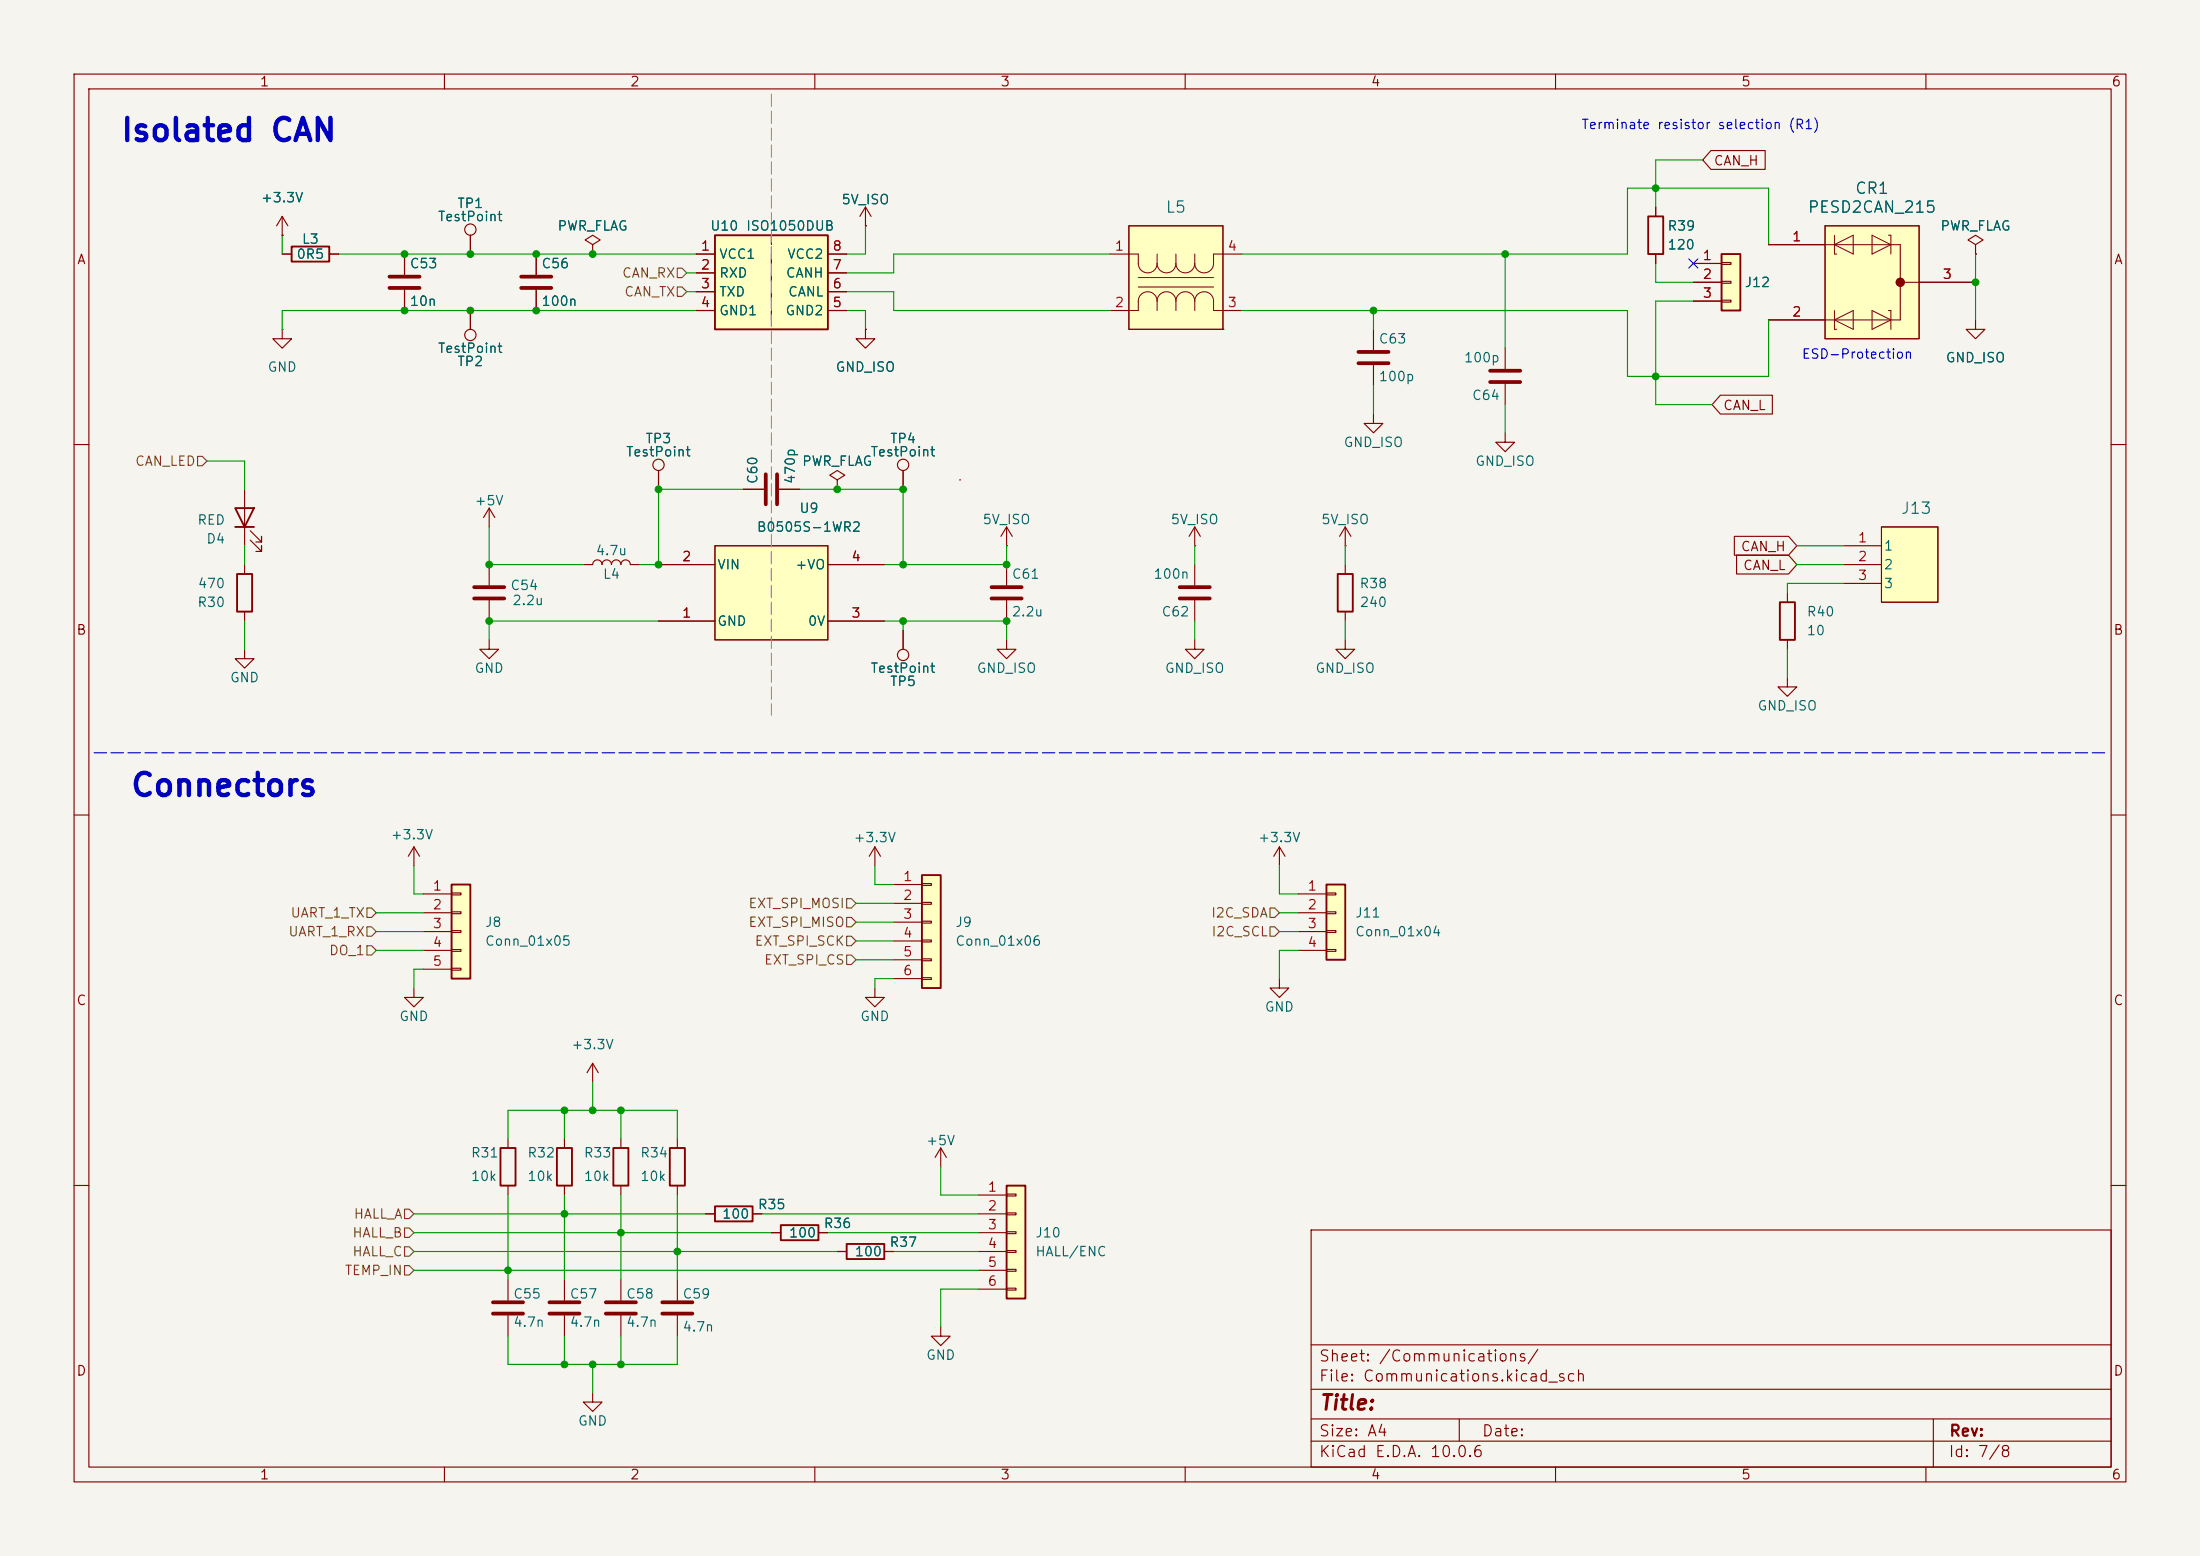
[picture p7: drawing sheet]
<svg xmlns="http://www.w3.org/2000/svg" width="297mm" height="210mm" viewBox="0 0 297 210" stroke-linecap="round" stroke-linejoin="round" font-family="sans-serif">
<path d="M0 0h297v210h-297z" fill="#f5f4ef" stroke="#f5f4ef" stroke-width=".14"/>
<g fill="none" stroke="#840000" stroke-width=".15">
<path d="M10 10h277v190h-277zM12 12h273v186h-273zM60 10v2M110 10v2M160 10v2M210 10v2M260 10v2M38.1 31.8h.1M38.1 34.3h1.3M38.1 29.2l-.8 1.3M38.1 29.2l.8 1.3M38.1 29.2v2.6"/>
<path d="M44.4 34.3h1.3M54.6 34.3v2.8M54.6 39.1v2.8M63.5 31.8v2.5M72.4 34.3v2.8M72.4 39.1v2.8M80 33l1-.6-1-.6-1 .6 1 .6v1.3M80 34.3h.1M116.8 30.5h.1M116.8 27.9l-.7 1.3M116.8 27.9l.8 1.3M116.8 27.9v2.6"/>
<path d="M63.5 41.9v2.6M116.8 44.5v1.2h1.3l-1.3 1.3-1.2-1.3h1.2M116.8 44.5h.1M10 60h2M33 76.2v1.3M78.7 76.2h1.3a.64 .64 0 0 1 .6-.6 .64 .64 0 0 1 .7 .6 .64 .64 0 0 1 .6-.6 .64 .64 0 0 1 .6 .6 .64 .64 0 0 1 .7-.6 .64 .64 0 0 1 .6 .6 .64 .64 0 0 1 .7-.6 .64 .64 0 0 1 .6 .6h1.3M100.3 66h2.8M105.2 66h2.7M113 64.8l1-.7-1-.6-1 .6 1 .7v1.2M113 66h.1M135.9 73.7h.1M135.9 71.1l-.8 1.3"/>
<path d="M135.9 71.1l.8 1.3M135.9 71.1v2.6M135.9 76.2v2.8M285 60h2M33 82.6v1.2M135.9 86.4v1.2h1.3l-1.3 1.3-1.3-1.3h1.3M135.9 81v2.8M10 110h2M55.9 114.3l-.8 1.3M55.9 114.3l.7 1.3M55.9 114.3v2.5M118.1 114.3l-.8 1.3"/>
<path d="M118.1 114.3l.8 1.3M118.1 114.3v2.5M285 110h2M91.4 153.7v1.2M10 160h2M91.4 160v1.3M91.4 172.7v2.8M91.4 177.5v2.8M95.2 163.8h1.3M101.6 163.8h1.3M104.1 166.4h1.3M110.5 166.4h1.3"/>
<path d="M113 168.9h1.3M119.4 168.9h1.2M177 166h108v32h-108zM285 160h2M60 198v2M80 188v1.2h1.3l-1.3 1.3-1.3-1.3h1.3M110 198v2M160 198v2M177 194.5h108M177 191.5h108M177 187.5h108M177 181.5h108"/>
<path d="M197 191.5v3M210 198v2M260 198v2M261 191.5v6.5"/>
<circle cx="63.5" cy="31" r=".76"/>
<circle cx="63.5" cy="45.2" r=".76"/>
</g>
<path d="M39.4 33.3h5v2h-5zM32 77.5h2v5.1h-2zM90.4 154.9h2.1v5.1h-2.1zM96.5 162.8h5.1v2h-5.1zM105.4 165.4h5.1v2h-5.1zM114.3 167.9h5.1v2h-5.1z" fill="none" stroke="#840000" stroke-width=".25"/>
<path d="M52.6 37.3h4M52.6 38.9h4M70.4 37.3h4M70.4 38.9h4M103.4 64v4.1M104.9 64v4.1M133.9 79.2h4M133.9 80.8h4M89.4 175.8h4.1M89.4 177.3h4.1" fill="none" stroke="#840000" stroke-width=".51"/>
<path d="M152.4 30.5h12.7v14h-12.7z" fill="#ffffc2"/>
<g fill="none" stroke="#840000" stroke-width=".14">
<path d="M152.4 34.3h1.3v1.3a1.27 1.27 0 0 0 1.2 1.2 1.27 1.27 0 0 0 1.3-1.2M152.4 30.5h12.7v14h-12.7zM153.7 37.5h10.1M153.7 38.7h10.1M156.2 35.6a1.27 1.27 0 0 0 1.3 1.2 1.27 1.27 0 0 0 1.2-1.2M156.2 34.3v1.3M158.7 35.6a1.27 1.27 0 0 0 1.3 1.2 1.27 1.27 0 0 0 1.3-1.2M158.7 34.3v1.3M161.3 34.3v1.3M165.1 34.3h-1.3v1.3a1.27 1.27 0 0 1-1.2 1.2 1.27 1.27 0 0 1-1.3-1.2M156.2 40.6a1.27 1.27 0 0 0-1.3-1.2 1.27 1.27 0 0 0-1.2 1.2v1.3h-1.3M156.2 40.6a1.27 1.27 0 0 1 1.3-1.2 1.27 1.27 0 0 1 1.2 1.2"/>
<path d="M156.2 40.6v1.3M158.7 40.6a1.27 1.27 0 0 1 1.3-1.2 1.27 1.27 0 0 1 1.3 1.2M158.7 40.6v1.3M161.3 40.6a1.27 1.27 0 0 1 1.3-1.2 1.27 1.27 0 0 1 1.2 1.2v1.3h1.3M161.3 40.6v1.3"/>
</g>
<path d="M149.9 34.3h2.5M152.4 30.5h12.7v14h-12.7zM165.1 34.3h2.5M149.9 41.9h2.5M165.1 44.5h.1M165.1 41.9h2.5M83.8 172.7v2.8M83.8 177.5v2.8" fill="none" stroke="#840000" stroke-width=".15"/>
<path d="M81.8 175.8h4.1M81.8 177.3h4.1" fill="none" stroke="#840000" stroke-width=".51"/>
<path d="M61 119.4h2.5v12.7h-2.5z" fill="#ffffc2"/>
<path d="M31.7 68.6h2.6l-1.3 2.5zM31.7 71.1h2.6M61 119.4h2.5v12.7h-2.5zM82.8 154.9h2v5.1h-2z" fill="none" stroke="#840000" stroke-width=".25"/>
<g fill="none" stroke="#840000" stroke-width=".15">
<path d="M33 66v7.7M33.8 72.9l1.5 1.5v-.7v.7h-.8M33.8 71.6l1.5 1.6v-.8v.8h-.8M88.9 63.5v2.5M161.3 73.7h.1M161.3 71.1l-.8 1.3M161.3 71.1l.8 1.3M161.3 71.1v2.6M55.9 133.4v1.2h1.2l-1.2 1.3-1.3-1.3h1.3M57.1 120.7h3.9M57.1 123.2h3.9M57.1 125.7h3.9"/>
<path d="M57.1 128.3h3.9M57.1 130.8h3.9M61 120.5h1.2v.3h-1.2zM61 123.1h1.2v.2h-1.2zM61 125.6h1.2v.3h-1.2zM61 128.1h1.2v.3h-1.2zM61 130.7h1.2v.2h-1.2zM80 143.5l-.8 1.3M80 143.5l.8 1.3M80 143.5v2.6M83.8 153.7v1.2M127 154.9l-.8 1.3"/>
<path d="M127 154.9l.8 1.3M127 154.9v2.6M83.8 160v1.3M127 179.1v1.2h1.3l-1.3 1.3-1.3-1.3h1.3"/>
<circle cx="88.9" cy="62.7" r=".76"/>
</g>
<path d="M135.9 160h2.5v15.3h-2.5z" fill="#ffffc2"/>
<path d="M67.6 154.9h2v5.1h-2zM75.2 154.9h2v5.1h-2zM135.9 160h2.5v15.3h-2.5z" fill="none" stroke="#840000" stroke-width=".25"/>
<g fill="none" stroke="#840000" stroke-width=".15">
<path d="M38.1 44.5v1.2h1.3l-1.3 1.3-1.3-1.3h1.3M38.1 44.5h.1M66 68.6v2.5M66 76.2v2.8M66 68.6l-.7 1.3M66 68.6l.8 1.3M66 86.4v1.2h1.3l-1.3 1.3-1.2-1.3h1.2M66 81v2.8M118.1 133.4v1.2h1.3l-1.3 1.3-1.3-1.3h1.3M68.6 153.7v1.2M76.2 153.7v1.2M68.6 160v1.3"/>
<path d="M68.6 172.7v2.8M68.6 177.5v2.8M76.2 160v1.3M76.2 172.7v2.8M76.2 177.5v2.8M132.1 161.3h3.8M132.1 163.8h3.8M132.1 166.4h3.8M132.1 168.9h3.8M132.1 171.5h3.8M132.1 174h3.8M135.9 161.2h1.3v.2h-1.3z"/>
<path d="M135.9 163.7h1.3v.3h-1.3zM135.9 166.2h1.3v.3h-1.3zM135.9 168.8h1.3v.2h-1.3zM135.9 171.3h1.3v.3h-1.3zM135.9 173.9h1.3v.2h-1.3z"/>
</g>
<path d="M64 79.2h4.1M64 80.8h4.1M66.5 175.8h4.1M66.5 177.3h4.1M74.2 175.8h4M74.2 177.3h4" fill="none" stroke="#840000" stroke-width=".51"/>
<path d="M96.5 73.7h15.3v12.7h-15.3z" fill="#ffffc2"/>
<path d="M96.5 73.7h15.3" fill="none" stroke="#ffffc2" stroke-width=".14"/>
<path d="M96.5 73.7h15.3v12.7h-15.3z" fill="none" stroke="#840000" stroke-width=".14"/>
<path d="M88.9 76.2h7.6M96.5 73.7h15.3v12.7h-15.3zM111.8 76.2h7.6M129.5 64.8h.1M88.9 83.8h7.6M111.8 83.8h7.6" fill="none" stroke="#840000" stroke-width=".15"/>
<path d="M96.5 31.8h15.3v12.7h-15.3z" fill="#ffffc2"/>
<path d="M96.5 31.8h15.3v12.7h-15.3z" fill="none" stroke="#840000" stroke-width=".25"/>
<g fill="none" stroke="#840000" stroke-width=".15">
<path d="M94 34.3h2.5M94 36.8h2.5M94 39.4h2.5M104.1 31.8v1.2M104.1 34.3v1.3M104.1 36.8v1.3M104.1 39.4v1.2M111.8 34.3h2.5M111.8 36.8h2.5M111.8 39.4h2.5M94 41.9h2.5M104.1 41.9v1.3"/>
<path d="M111.8 41.9h2.5M33 87.6v1.3h1.3l-1.3 1.3-1.3-1.3h1.3"/>
</g>
<path d="M124.5 118.1h2.5v15.3h-2.5z" fill="#ffffc2"/>
<path d="M124.5 118.1h2.5v15.3h-2.5z" fill="none" stroke="#840000" stroke-width=".25"/>
<g fill="none" stroke="#840000" stroke-width=".15">
<path d="M121.9 63.5v2.5M121.9 85.1v2.5M120.6 119.4h3.9M124.5 119.3h1.2v.2h-1.2zM120.6 121.9h3.9M120.6 124.5h3.9M120.6 127h3.9M120.6 129.5h3.9M120.6 132.1h3.9M124.5 121.8h1.2v.2h-1.2zM124.5 124.3h1.2v.3h-1.2zM124.5 126.9h1.2v.2h-1.2z"/>
<path d="M124.5 129.4h1.2v.3h-1.2zM124.5 132h1.2v.2h-1.2z"/>
<circle cx="121.9" cy="62.7" r=".76"/>
<circle cx="121.9" cy="88.4" r=".76"/>
</g>
<path d="M232.4 34.3h2.5v7.6h-2.5z" fill="#ffffc2"/>
<path d="M222.5 29.2h2v5.1h-2zM232.4 34.3h2.5v7.6h-2.5zM240.3 81.3h2v5.1h-2z" fill="none" stroke="#840000" stroke-width=".25"/>
<path d="M223.5 27.9v1.3M223.5 34.3v1.3M228.6 35.6h3.8M228.6 38.1h3.8M232.4 35.4h1.3v.3h-1.3zM232.4 38h1.3v.2h-1.3zM228.6 40.6h3.8M232.4 40.5h1.3v.3h-1.3zM241.3 80v1.3M241.3 86.4v1.2" fill="none" stroke="#840000" stroke-width=".15"/>
<path d="M254 71.1h7.6v10.2h-7.6z" fill="#ffffc2"/>
<path d="M254 71.1h7.6v10.2h-7.6z" fill="none" stroke="#840000" stroke-width=".14"/>
<path d="M248.9 73.7h5.1M248.9 76.2h5.1M248.9 78.7h5.1M254 71.1h7.6v10.2h-7.6z" fill="none" stroke="#840000" stroke-width=".15"/>
<path d="M246.4 30.5h12.7v15.2h-12.7z" fill="#ffffc2"/>
<path d="M246.4 30.5h12.7v15.2h-12.7zM246.4 33h10.1v10.2h-10.1M247.6 33l2.6-1.2v2.5zM247.6 31.8v2.5h.4M252.7 31.8l2.6 1.2-2.6 1.3zM255 31.8h.3v2.5M256.5 38.1h2.6M247.6 41.9v2.6h.4M247.6 43.2l2.6-1.3v2.6zM252.7 41.9l2.6 1.3-2.6 1.3zM255 41.9h.3v2.6" fill="none" stroke="#840000" stroke-width=".14"/>
<circle cx="256.5" cy="38.1" r=".38" fill="#840000" stroke="#840000" stroke-width=".51"/>
<g fill="none" stroke="#840000" stroke-width=".15">
<path d="M238.8 33h7.6M246.4 30.5h12.7v15.2h-12.7zM259.1 38.1h7.6M203.2 58.4v1.3h1.3l-1.3 1.3-1.3-1.3h1.3M203.2 47v2.8M203.2 51.8v2.8M238.8 43.2h7.6M161.3 76.2v2.8M181.6 73.7h.1M181.6 71.1v2.6M181.6 76.2v1.3M181.6 71.1l-.8 1.3"/>
<path d="M181.6 71.1l.8 1.3M161.3 81v2.8M181.6 86.4v1.2h1.3l-1.3 1.3-1.3-1.3h1.3M181.6 82.6v1.2M172.7 132.1v1.3h1.3l-1.3 1.2-1.3-1.2h1.3"/>
</g>
<path d="M201.2 51.6h4M201.2 50h4M159.3 79.2h4M159.3 80.8h4" fill="none" stroke="#840000" stroke-width=".51"/>
<path d="M180.6 77.5h2v5.1h-2z" fill="none" stroke="#840000" stroke-width=".25"/>
<path d="M179.1 119.4h2.5v10.1h-2.5z" fill="#ffffc2"/>
<path d="M179.1 119.4h2.5v10.1h-2.5z" fill="none" stroke="#840000" stroke-width=".25"/>
<g fill="none" stroke="#840000" stroke-width=".15">
<path d="M38.1 31.8h.1M38.1 34.3h1.3M44.4 34.3h1.3M54.6 34.3v2.8M54.6 39.1v2.8M63.5 31.8v2.5M72.4 34.3v2.8M72.4 39.1v2.8M80 34.3h.1M94 34.3h2.5M94 36.8h2.5M94 39.4h2.5"/>
<path d="M111.8 34.3h2.5M111.8 36.8h2.5M111.8 39.4h2.5M116.8 30.5h.1M223.5 27.9v1.3M223.5 34.3v1.3M228.6 35.6h3.8M228.6 38.1h3.8M231 20.3h7.3v2.6h-7.3l-1.1-1.3zM238.8 33h7.6M259.1 38.1h7.6M266.7 33l1-.6-1-.6-1 .6 1 .6v1.3"/>
<path d="M266.7 34.3h.1M63.5 41.9v2.6M94 41.9h2.5M111.8 41.9h2.5M116.8 44.5h.1M185.4 55.9v1.3h1.3l-1.3 1.2-1.3-1.2h1.3M185.4 44.5v2.7M185.4 49.3v2.8M228.6 40.6h3.8M232.3 53.3h7v2.6h-7l-1.2-1.3zM238.8 43.2h7.6M266.7 43.2v1.3h1.3l-1.3 1.2-1.3-1.2h1.3"/>
<path d="M88.9 63.5v2.5M88.9 76.2h7.6M100.3 66h2.8M105.2 66h2.7M111.8 76.2h7.6M113 66h.1M121.9 63.5v2.5M234.1 72.4h7.4l1.1 1.3-1.1 1.2h-7.4zM234.4 74.9h7.1l1.1 1.3-1.1 1.3h-7.1zM88.9 83.8h7.6M111.8 83.8h7.6M121.9 85.1v2.5"/>
<path d="M161.3 86.4v1.2h1.3l-1.3 1.3-1.3-1.3h1.3M241.3 91.4v1.3h1.3l-1.3 1.3-1.3-1.3h1.3M172.7 114.3l-.7 1.3M172.7 114.3l.8 1.3M172.7 114.3v2.5M175.3 120.7h3.8M175.3 123.2h3.8M175.3 125.7h3.8M175.3 128.3h3.8M179.1 120.5h1.2v.3h-1.2zM179.1 123.1h1.2v.2h-1.2zM179.1 125.6h1.2v.3h-1.2z"/>
<path d="M179.1 128.1h1.2v.3h-1.2zM95.2 163.8h1.3M101.6 163.8h1.3M104.1 166.4h1.3M110.5 166.4h1.3M113 168.9h1.3M119.4 168.9h1.2"/>
</g>
<path d="M183.4 47.5h4.1M183.4 49h4.1" fill="none" stroke="#840000" stroke-width=".51"/>
<g fill="none" stroke="#725600" stroke-width=".15">
<path d="M91.4 36.2h.7l.6 .6-.6 .7h-.7zM91.4 38.7h.7l.6 .7-.6 .6h-.7zM26.7 61.6h.6l.6 .6-.6 .7h-.6zM49.5 125.1h.7l.6 .6-.6 .7h-.7zM49.5 122.6h.7l.6 .6-.6 .6h-.7zM49.5 127.6h.7l.6 .7-.6 .6h-.7zM114.3 121.3h.6l.7 .6-.7 .7h-.6zM114.3 123.8h.6l.7 .7-.7 .6h-.6zM114.3 126.4h.6l.7 .6-.7 .6h-.6zM114.3 128.9h.6l.7 .6-.7 .7h-.6zM171.4 125.1h.7l.6 .6-.6 .7h-.7zM171.4 122.6h.7l.6 .6-.6 .6h-.7z"/>
<path d="M54.6 170.8h.6l.7 .7-.7 .6h-.6zM54.6 163.2h.6l.7 .6-.7 .7h-.6zM54.6 165.7h.6l.7 .7-.7 .6h-.6zM54.6 168.3h.6l.7 .6-.7 .6h-.6z"/>
</g>
<path d="M104.1 12.7v83.8" fill="none" stroke="#ff32b7" stroke-width=".15" stroke-dasharray="1.7 .6"/>
<path d="M12.7 101.6h271.8" fill="none" stroke="#0000c2" stroke-width=".15" stroke-dasharray="1.7 .6"/>
<g fill="none" stroke="#009600" stroke-width=".15">
<path d="M38.1 31.8v2.5M45.7 34.3h48.3M92.7 36.8h1.3M92.7 39.4h1.3M114.3 39.4h6.3v2.5h29.3M116.8 30.5v3.8h-2.5M149.9 34.3h-29.3v2.5h-6.3M203.2 34.3v12.7M223.5 35.6v2.5h5.1M229.9 21.6h-6.4v6.3M238.8 33v-7.6h-19.1v8.9h-52.1M266.7 34.3v8.9"/>
<path d="M94 41.9h-55.9v2.6M114.3 41.9h2.5v2.6M167.6 41.9h52.1v8.9h19.1v-7.6M185.4 41.9v2.6M185.4 52.1v3.8M203.2 54.6v3.8M228.6 40.6h-5.1v14h7.6M27.9 62.2h5.1v3.8M33 73.7v2.5M66 71.1v5.1h12.7M100.3 66h-11.4v10.2h-2.5M107.9 66h14v10.2"/>
<path d="M135.9 73.7v2.5h-16.5M161.3 73.7v2.5M181.6 73.7v2.5M242.6 76.2h6.3M242.6 73.7h6.3M248.9 78.7h-7.6v1.3M33 83.8v3.8M88.9 83.8h-22.9v2.6M119.4 83.8h16.5v2.6M121.9 83.8v1.3M161.3 83.8v2.6M181.6 83.8v2.6"/>
<path d="M241.3 87.6v3.8M55.9 116.8v3.9h1.2M118.1 116.8v2.6h2.5M172.7 116.8v3.9h2.6M50.8 123.2h6.3M50.8 128.3h6.3M50.8 125.7h6.3M57.1 130.8h-1.2v2.6M115.6 129.5h5M115.6 124.5h5M115.6 121.9h5M115.6 127h5"/>
<path d="M120.6 132.1h-2.5v1.3M172.7 123.2h2.6M172.7 125.7h2.6M175.3 128.3h-2.6v3.8M68.6 153.7v-3.8h22.8v3.8M76.2 149.9v3.8M80 146.1v3.8M83.8 149.9v3.8M127 157.5v3.8h5.1M55.9 163.8h39.3M55.9 166.4h48.2M55.9 168.9h57.1"/>
<path d="M55.9 171.5h76.2M68.6 161.3v11.4M76.2 161.3v11.4M83.8 161.3v11.4M91.4 161.3v11.4M102.9 163.8h29.2M111.8 166.4h20.3M120.6 168.9h11.5M132.1 174h-5.1v5.1M68.6 180.3v3.9h22.8v-3.9M76.2 180.3v3.9M80 184.2v3.8"/>
<path d="M83.8 180.3v3.9"/>
</g>
<path d="M228 35l1.2 1.2M229.2 35l-1.2 1.2" fill="none" stroke="#000084" stroke-width=".15"/>
<g fill="#009600" stroke="#009600" stroke-width=".14">
<circle cx="54.6" cy="34.3" r=".46"/>
<circle cx="54.6" cy="41.9" r=".46"/>
<circle cx="80" cy="34.3" r=".46"/>
<circle cx="72.4" cy="34.3" r=".46"/>
<circle cx="63.5" cy="41.9" r=".46"/>
<circle cx="72.4" cy="41.9" r=".46"/>
<circle cx="63.5" cy="34.3" r=".46"/>
<circle cx="76.2" cy="184.2" r=".46"/>
<circle cx="83.8" cy="184.2" r=".46"/>
<circle cx="80" cy="184.2" r=".46"/>
<circle cx="83.8" cy="149.9" r=".46"/>
<circle cx="80" cy="149.9" r=".46"/>
<circle cx="83.8" cy="166.4" r=".46"/>
<circle cx="76.2" cy="149.9" r=".46"/>
<circle cx="76.2" cy="163.8" r=".46"/>
<circle cx="68.6" cy="171.5" r=".46"/>
<circle cx="91.4" cy="168.9" r=".46"/>
<circle cx="66" cy="76.2" r=".46"/>
<circle cx="66" cy="83.8" r=".46"/>
<circle cx="135.9" cy="83.8" r=".46"/>
<circle cx="135.9" cy="76.2" r=".46"/>
<circle cx="121.9" cy="76.2" r=".46"/>
<circle cx="121.9" cy="66" r=".46"/>
<circle cx="121.9" cy="83.8" r=".46"/>
<circle cx="223.5" cy="25.4" r=".46"/>
<circle cx="223.5" cy="50.8" r=".46"/>
<circle cx="266.7" cy="38.1" r=".46"/>
<circle cx="203.2" cy="34.3" r=".46"/>
<circle cx="185.4" cy="41.9" r=".46"/>
<circle cx="88.9" cy="66" r=".46"/>
<circle cx="88.9" cy="76.2" r=".46"/>
<circle cx="113" cy="66" r=".46"/>
</g>
<g font-size="3" fill="#0000c2">
<text x="16.2" y="19.8">Isolated CAN</text>
<text x="17.5" y="108.2">Connectors</text>
</g>
<text font-size="2" fill="#840000" x="178" y="190.8">Title:</text>
<g font-size="1.5" fill="#006464">
<text x="157.3" y="29.1">L5</text>
<text x="243.9" y="29.1">PESD2CAN_215</text>
<text x="250.3" y="26.6">CR1</text>
<text x="256.5" y="69.7">J13</text>
</g>
<g font-size="1.5" fill="#840000">
<text x="178" y="184.1">Sheet: /Communications/</text>
<text x="178" y="186.8">File: Communications.kicad_sch</text>
<text x="178" y="197">KiCad E.D.A. 10.0.6</text>
<text x="178" y="194.2">Size: A4</text>
<text x="200" y="194.2">Date:</text>
<text x="263" y="197">Id: 7/8</text>
<text x="263" y="194.2">Rev:</text>
</g>
<g font-size="1.3" fill="#840000">
<text x="35" y="12">1</text>
<text x="85" y="12">2</text>
<text x="135" y="12">3</text>
<text x="185" y="12">4</text>
<text x="235" y="12">5</text>
<text x="285" y="12">6</text>
<text x="231.3" y="22.6">CAN_H</text>
<text x="10.3" y="36">A</text>
<text x="285.3" y="36">A</text>
<text x="232.5" y="55.7">CAN_L</text>
<text x="234.9" y="74.7">CAN_H</text>
<text x="235.2" y="77.3">CAN_L</text>
<text x="10.2" y="86">B</text>
<text x="285.2" y="86">B</text>
<text x="10.2" y="136">C</text>
<text x="285.2" y="136">C</text>
<text x="10.2" y="186">D</text>
<text x="285.2" y="186">D</text>
<text x="35" y="200">1</text>
<text x="85" y="200">2</text>
<text x="135" y="200">3</text>
<text x="185" y="200">4</text>
<text x="235" y="200">5</text>
<text x="285" y="200">6</text>
</g>
<g font-size="1.3" fill="#0000c2">
<text x="213.4" y="17.8">Terminate resistor selection (R1)</text>
<text x="243.2" y="48.7">ESD-Protection</text>
</g>
<g font-size="1.3" fill="#006464">
<text x="35.1" y="27.6">+3.3V</text>
<text x="61.6" y="28.4">TP1</text>
<text x="113.5" y="27.9">5V_ISO</text>
<text x="39.9" y="35.3">0R5</text>
<text x="40.7" y="33.2">L3</text>
<text x="59" y="30.2">TestPoint</text>
<text x="75.2" y="31.4">PWR_FLAG</text>
<text x="95.8" y="31.4">U10 ISO1050DUB</text>
<text x="97" y="35.3">VCC1</text>
<text x="106.2" y="35.3">VCC2</text>
<text x="225" y="31.4">R39</text>
<text x="225" y="34">120</text>
<text x="261.9" y="31.4">PWR_FLAG</text>
<text x="55.2" y="36.5">C53</text>
<text x="55.2" y="41.6">10n</text>
<text x="73" y="36.5">C56</text>
<text x="73" y="41.6">100n</text>
<text x="97" y="37.8">RXD</text>
<text x="97" y="40.3">TXD</text>
<text x="106" y="37.8">CANH</text>
<text x="106.3" y="40.3">CANL</text>
<text x="235.4" y="39.1">J12</text>
<text x="59" y="48">TestPoint</text>
<text x="97" y="42.9">GND1</text>
<text x="105.9" y="42.9">GND2</text>
<text x="186" y="46.7">C63</text>
<text x="36" y="50.5">GND</text>
<text x="61.6" y="49.7">TP2</text>
<text x="112.7" y="50.5">GND_ISO</text>
<text x="186" y="51.8">100p</text>
<text x="197.5" y="49.2">100p</text>
<text x="262.6" y="49.2">GND_ISO</text>
<text x="198.6" y="54.3">C64</text>
<text x="84.4" y="61.9">TestPoint</text>
<text x="87" y="60.1">TP3</text>
<text x="102.6" y="65.4" transform="rotate(-90 102.6 65.4)">C60</text>
<text x="107.6" y="65.4" transform="rotate(-90 107.6 65.4)">470p</text>
<text x="108.2" y="63.2">PWR_FLAG</text>
<text x="117.4" y="61.9">TestPoint</text>
<text x="120.1" y="60.1">TP4</text>
<text x="181.3" y="60.7">GND_ISO</text>
<text x="199.1" y="63.2">GND_ISO</text>
<text x="26.6" y="71.1">RED</text>
<text x="64" y="68.5">+5V</text>
<text x="107.8" y="69.5">U9</text>
<text x="132.6" y="71.1">5V_ISO</text>
<text x="158" y="71.1">5V_ISO</text>
<text x="178.3" y="71.1">5V_ISO</text>
<text x="27.8" y="73.7">D4</text>
<text x="80.3" y="75.3">4.7u</text>
<text x="96.7" y="77.2">VIN</text>
<text x="102.1" y="72.1">B0505S-1WR2</text>
<text x="107.3" y="77.2">+VO</text>
<text x="254.2" y="74.6">1</text>
<text x="254.2" y="77.2">2</text>
<text x="26.6" y="82.2">R30</text>
<text x="26.6" y="79.7">470</text>
<text x="68.8" y="80">C54</text>
<text x="69.1" y="82">2.2u</text>
<text x="81.3" y="78.4">L4</text>
<text x="136.5" y="78.4">C61</text>
<text x="136.5" y="83.5">2.2u</text>
<text x="155.6" y="78.4">100n</text>
<text x="156.7" y="83.5">C62</text>
<text x="183.4" y="79.7">R38</text>
<text x="183.5" y="82.2">240</text>
<text x="243.8" y="83.5">R40</text>
<text x="254.2" y="79.7">3</text>
<text x="96.7" y="84.8">GND</text>
<text x="109" y="84.8">0V</text>
<text x="243.8" y="86.1">10</text>
<text x="31" y="92.4">GND</text>
<text x="64" y="91.1">GND</text>
<text x="117.4" y="91.1">TestPoint</text>
<text x="120.1" y="92.9">TP5</text>
<text x="131.8" y="91.1">GND_ISO</text>
<text x="157.2" y="91.1">GND_ISO</text>
<text x="177.5" y="91.1">GND_ISO</text>
<text x="237.2" y="96.2">GND_ISO</text>
<text x="52.7" y="113.6">+3.3V</text>
<text x="115.1" y="114">+3.3V</text>
<text x="169.8" y="114">+3.3V</text>
<text x="65.4" y="125.4">J8</text>
<text x="128.9" y="125.4">J9</text>
<text x="182.9" y="124.2">J11</text>
<text x="65.4" y="128">Conn_01x05</text>
<text x="128.9" y="128">Conn_01x06</text>
<text x="182.9" y="126.7">Conn_01x04</text>
<text x="170.7" y="136.9">GND</text>
<text x="53.8" y="138.1">GND</text>
<text x="77" y="141.9">+3.3V</text>
<text x="116" y="138.1">GND</text>
<text x="124.9" y="154.9">+5V</text>
<text x="63.5" y="156.5">R31</text>
<text x="63.5" y="159.7">10k</text>
<text x="71.1" y="156.5">R32</text>
<text x="71.1" y="159.7">10k</text>
<text x="78.7" y="156.5">R33</text>
<text x="78.7" y="159.7">10k</text>
<text x="86.3" y="156.5">R34</text>
<text x="86.3" y="159.7">10k</text>
<text x="97.4" y="164.8">100</text>
<text x="102.2" y="163.5">R35</text>
<text x="106.4" y="167.3">100</text>
<text x="111.1" y="166.1">R36</text>
<text x="139.7" y="167.3">J10</text>
<text x="115.3" y="169.9">100</text>
<text x="120" y="168.6">R37</text>
<text x="139.7" y="169.9">HALL/ENC</text>
<text x="69.2" y="175.6">C55</text>
<text x="69.2" y="179.4">4.7n</text>
<text x="76.8" y="175.6">C57</text>
<text x="76.8" y="179.4">4.7n</text>
<text x="84.4" y="175.6">C58</text>
<text x="84.4" y="179.4">4.7n</text>
<text x="92.1" y="175.6">C59</text>
<text x="92.1" y="180">4.7n</text>
<text x="124.9" y="183.8">GND</text>
<text x="77.9" y="192.7">GND</text>
</g>
<g font-size="1.3" fill="#a90000">
<text x="94.5" y="34.2">1</text>
<text x="112.3" y="34.2">8</text>
<text x="150.4" y="34.2">1</text>
<text x="165.6" y="34.2">4</text>
<text x="229.8" y="35.4">1</text>
<text x="241.8" y="32.9">1</text>
<text x="94.5" y="36.7">2</text>
<text x="94.5" y="39.2">3</text>
<text x="94.5" y="41.8">4</text>
<text x="112.3" y="41.8">5</text>
<text x="112.3" y="39.2">6</text>
<text x="112.3" y="36.7">7</text>
<text x="150.4" y="41.8">2</text>
<text x="165.6" y="41.8">3</text>
<text x="229.8" y="38">2</text>
<text x="229.8" y="40.5">3</text>
<text x="262.2" y="38">3</text>
<text x="241.8" y="43">2</text>
<text x="92" y="76.1">2</text>
<text x="114.8" y="76.1">4</text>
<text x="250.7" y="73.5">1</text>
<text x="250.7" y="76.1">2</text>
<text x="92" y="83.7">1</text>
<text x="114.8" y="83.7">3</text>
<text x="250.7" y="78.6">3</text>
<text x="121.8" y="119.2">1</text>
<text x="58.3" y="120.5">1</text>
<text x="58.3" y="123.1">2</text>
<text x="58.3" y="125.6">3</text>
<text x="121.8" y="121.8">2</text>
<text x="121.8" y="124.3">3</text>
<text x="176.4" y="120.5">1</text>
<text x="176.4" y="123.1">2</text>
<text x="176.4" y="125.6">3</text>
<text x="58.3" y="128.1">4</text>
<text x="58.3" y="130.7">5</text>
<text x="121.8" y="126.9">4</text>
<text x="121.8" y="129.4">5</text>
<text x="121.8" y="131.9">6</text>
<text x="176.4" y="128.1">4</text>
<text x="133.3" y="161.2">1</text>
<text x="133.3" y="163.7">2</text>
<text x="133.3" y="166.2">3</text>
<text x="133.3" y="168.8">4</text>
<text x="133.3" y="171.3">5</text>
<text x="133.3" y="173.9">6</text>
</g>
<g font-size="1.3" fill="#725600">
<text x="83.9" y="37.8">CAN_RX</text>
<text x="84.2" y="40.3">CAN_TX</text>
<text x="18.1" y="63.2">CAN_LED</text>
<text x="39.1" y="124.2">UART_1_TX</text>
<text x="100.9" y="122.9">EXT_SPI_MOSI</text>
<text x="100.9" y="125.4">EXT_SPI_MISO</text>
<text x="163.4" y="124.2">I2C_SDA</text>
<text x="38.8" y="126.7">UART_1_RX</text>
<text x="44.3" y="129.2">DO_1</text>
<text x="101.8" y="128">EXT_SPI_SCK</text>
<text x="103.1" y="130.5">EXT_SPI_CS</text>
<text x="163.5" y="126.7">I2C_SCL</text>
<text x="47.5" y="167.3">HALL_B</text>
<text x="47.7" y="164.8">HALL_A</text>
<text x="46.5" y="172.4">TEMP_IN</text>
<text x="47.5" y="169.9">HALL_C</text>
</g>
</svg>
